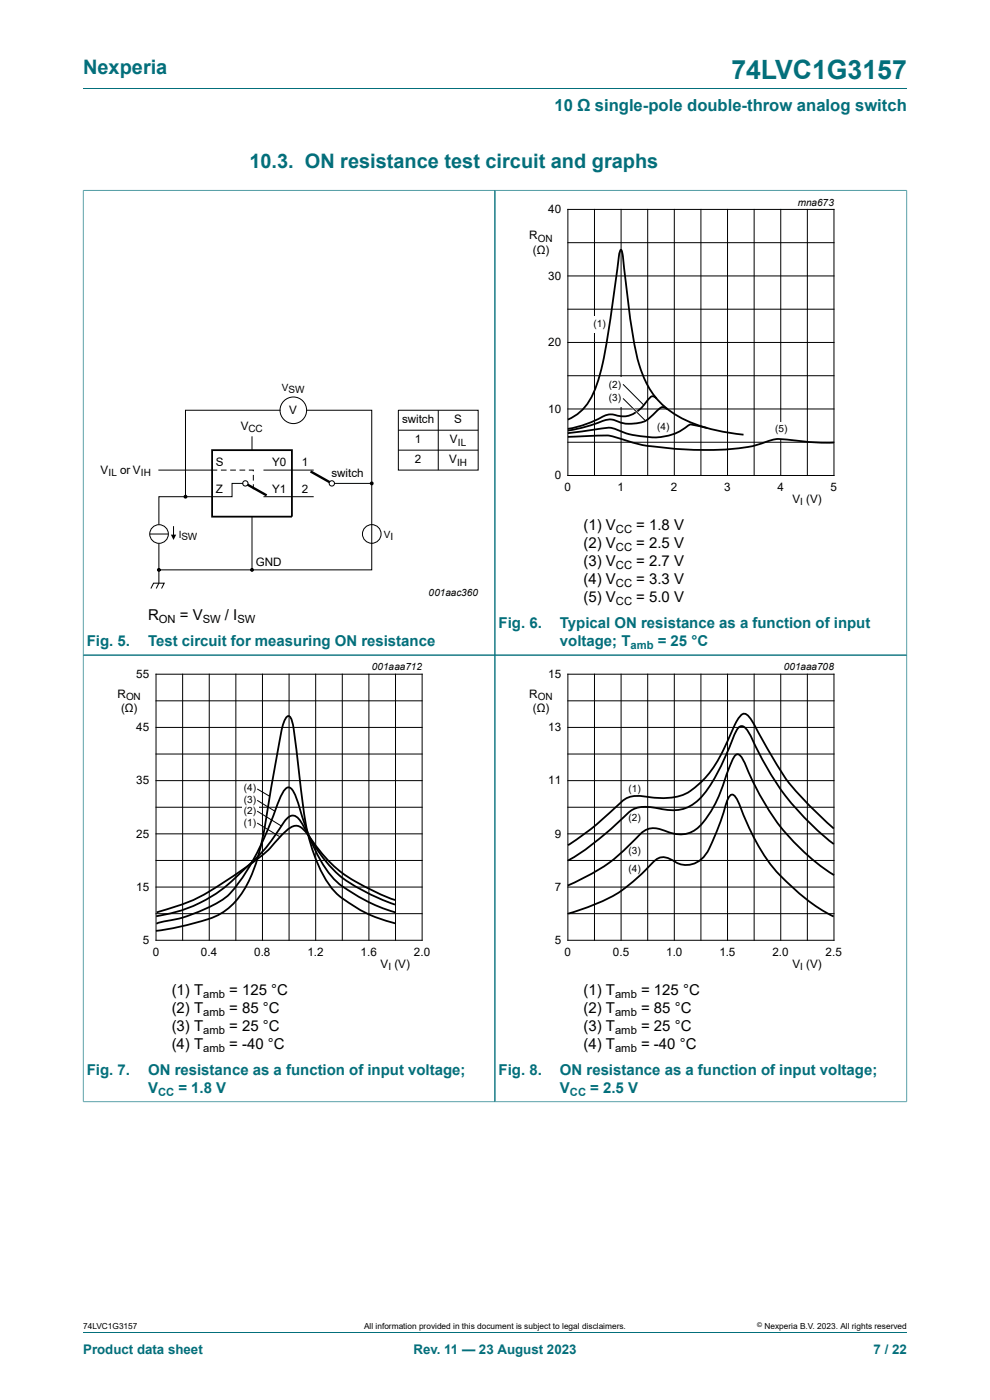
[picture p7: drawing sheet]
<svg xmlns="http://www.w3.org/2000/svg" width="210mm" height="297mm" viewBox="0 0 210 297" stroke-linecap="round" stroke-linejoin="round" font-family="sans-serif">
<path d="M17.6 18.8h174.8M17.6 40.3v98.7h87.4v-98.6h-87.4" fill="none" stroke="#036f7b" stroke-width=".21"/>
<g fill="none" stroke="#000" stroke-width=".21">
<path d="M32 124.8l.6-1.1h2.2l-.5 1.1M33.7 123.7l-.6 1.1"/>
<circle cx="78.9" cy="113.3" r="1.98"/>
</g>
<path d="M65.9 100l4.5 2.6" fill="none" stroke="#000" stroke-width=".51"/>
<circle cx="70.4" cy="102.6" r=".56" fill="#fff"/>
<g fill="none" stroke="#000" stroke-width=".21">
<path d="M71 102.6h7.9"/>
<circle cx="70.4" cy="102.6" r=".56"/>
</g>
<path d="M52 102.6l4.6 2.5" fill="none" stroke="#000" stroke-width=".51"/>
<circle cx="52" cy="102.6" r=".56" fill="#fff"/>
<g fill="none" stroke="#000" stroke-width=".21">
<path d="M120.5 44.4h56.4v56.5h-56.4zM120.5 58.5h56.4M120.5 51.5h56.4M126.1 44.4v56.5M131.7 44.4v56.5M137.4 44.4v56.5M143 44.4v56.5M148.7 44.4v56.5M154.3 44.4v56.5M160 44.4v56.5M165.6 44.4v56.5M171.3 44.4v56.5"/>
<path d="M120.5 79.7h56.4M120.5 72.7h56.4M120.5 65.6h56.4M33.7 99.7h12.3M47 99.7h1M48.9 99.7h1M50.9 99.7h1M52.9 99.7h.8v.2M53.5 92.7v2.8M56 99.7h10.4M59.4 87h-20.1v18.4M65 87h13.9v33.9h-25.4"/>
<path d="M84.5 87h16.9v12.7h-16.9zM84.5 91.3h16.9M84.5 95.5h16.9M93 87v12.7M120.5 93.8h56.4M120.5 86.8h56.4M31.8 113.3h3.9M33.7 115.3v8.4M36.8 111.7v2.1M51.5 102.6h-2.3v2.8h-15.5v5.9M53.5 109.6v11.3h-19.8M53.7 100.9v.9"/>
<path d="M53.7 102.8v.9M56 105.4h10.4"/>
<circle cx="62.2" cy="87" r="2.81"/>
<circle cx="33.7" cy="113.3" r="1.98"/>
<circle cx="52" cy="102.6" r=".56"/>
</g>
<g fill="#000">
<path d="M36.2 113.4h1.2l-.6 1.2z"/>
<circle cx="39.3" cy="105.4" r=".28"/>
<circle cx="78.9" cy="102.6" r=".28"/>
<circle cx="33.7" cy="120.9" r=".28"/>
<circle cx="53.5" cy="120.9" r=".28"/>
</g>
<g fill="none" stroke="#000" stroke-width=".25">
<circle cx="39.3" cy="105.4" r=".28"/>
<circle cx="78.9" cy="102.6" r=".28"/>
<circle cx="33.7" cy="120.9" r=".28"/>
<circle cx="53.5" cy="120.9" r=".28"/>
</g>
<path d="M45 95.5h16.9v14.1h-16.9zM139.3 84.5a.91 .91 0 0 0-.9-.4 .91 .91 0 0 0-.8 .5 8.3 8.3 0 0 1-4.5 3.6l-1.4 .1a4.7 4.7 0 0 0-3.7 0 23.5 23.5 0 0 1-7.5 2.7M141.6 86.8l-.1-.1a1.23 1.23 0 0 0-1.7 .1l-1.1 1a5.9 5.9 0 0 1-5.4 2.1l-2-.4a4.2 4.2 0 0 0-4.4 .2 32.2 32.2 0 0 1-6.4 1.6" fill="none" stroke="#000" stroke-width=".38"/>
<path d="M192.4 40.3v98.7h-87.4v-98.6h87.4" fill="none" stroke="#036f7b" stroke-width=".21"/>
<path d="M107.8 41.6h81.8v66.3h-81.8z" fill="none" stroke="#fff" stroke-width=".21"/>
<g fill="#fff">
<path d="M125.5 67.2h3.5v3.5h-3.5z"/>
<path d="M128.8 80h3.4v3.5h-3.4z"/>
<path d="M128.8 82.9h3.4v3.4h-3.4z"/>
<path d="M139 89h3.5v3.4h-3.5z"/>
<path d="M164 89.6h3.5v3.4h-3.5z"/>
</g>
<path d="M120.5 89a11 11 0 0 0 6.1-7.4 106.7 106.7 0 0 0 3.5-18.6l.7-5.1a15.9 15.9 0 0 1 .9-4.9l.4 1 .6 5.3a126.6 126.6 0 0 0 2.9 18 17.9 17.9 0 0 0 12.3 12.9 43 43 0 0 0 9.8 2M120.5 92.7l5.5-.3a12.3 12.3 0 0 1 6.9 1.1 42.3 42.3 0 0 0 9.3 1.6 57.9 57.9 0 0 0 18.4-.7l.9-.3a9.6 9.6 0 0 1 6.8-.7l4.7 .5h3.9M150 90.8l-2.4-.6a1.93 1.93 0 0 0-2.4 .7 13.1 13.1 0 0 1-10.2 1.5l-3-.8a5.5 5.5 0 0 0-4.5-.7l-7 1M83.8 191.9a43.1 43.1 0 0 1-11.7-6.1 39.9 39.9 0 0 1-8.2-11.4 2.01 2.01 0 0 0-2.4-1.2 11.3 11.3 0 0 0-2.6 3.3 41.4 41.4 0 0 1-8.3 9.1 30.1 30.1 0 0 1-17.5 8.8M83.8 190.9a44.2 44.2 0 0 1-12.8-7l-2.7-2.8-2-2.6a8.8 8.8 0 0 0-3.1-3.3 3 3 0 0 0-2.7 1.2l-.9 .9a30.9 30.9 0 0 1-8 7.1l-2.7 1.8a39.8 39.8 0 0 1-12.8 6.5l-2.9 .9M83.9 193.6a35.8 35.8 0 0 1-12.6-6.7 30.8 30.8 0 0 1-6.6-11.7l-1.1-3.7a9.1 9.1 0 0 0-2.1-4.4 1.46 1.46 0 0 0-1.6 1.2l-1.4 3.4a62 62 0 0 1-8.7 16.7 17.1 17.1 0 0 1-7.7 5 28.7 28.7 0 0 1-7.9 2.2l-1 .4M83.9 195.9a27.8 27.8 0 0 1-13.1-7 31.7 31.7 0 0 1-6-14.2l-1.5-11.6a83.2 83.2 0 0 0-1.5-10.6l-.3-.5-.3-.1a2.22 2.22 0 0 0-1.1 1.7l-2.5 12.9a160.6 160.6 0 0 1-2.8 15 22.8 22.8 0 0 1-5.8 10.7 14.6 14.6 0 0 1-7 3.4l-4.4 1.1-4.5 .8" fill="none" stroke="#000" stroke-width=".38"/>
<path d="M132.2 81.6l4 4M132.2 84.6l4.4 4.3" fill="none" stroke="#fff" stroke-width=".38"/>
<g fill="none" stroke="#000" stroke-width=".21">
<path d="M132.2 81.6l4.4 4.3M132.2 84.6l4.7 4.7M33.1 143h56.4v56.5h-56.4zM33.1 148.7h56.4M33.1 160h56.4M33.1 154.3h56.4M38.7 143v56.5M44.4 143v56.5M50 143v56.5M55.7 143v56.5M61.3 143v56.5M67 143v56.5"/>
<path d="M72.6 143v56.5M78.3 143v56.5M83.9 143v56.5M33.1 171.3h56.4M33.1 165.6h56.4M33.1 176.9h56.4M33.1 182.5h56.4M33.1 193.8h56.4M33.1 188.2h56.4"/>
</g>
<path d="M17.6 233.7h87.4v-94.7h-87.4v94.8" fill="none" stroke="#036f7b" stroke-width=".21"/>
<path d="M20.4 140.2h81.8v66.3h-81.8z" fill="none" stroke="#fff" stroke-width=".21"/>
<path d="M51.4 166.7h3.5v9.4h-3.5z" fill="#fff"/>
<g fill="none" stroke="#000" stroke-width=".21">
<path d="M120.5 143h56.4v56.5h-56.4zM120.5 148.7h56.4M120.5 160h56.4M120.5 154.3h56.4M126.1 143v56.5M131.7 143v56.5M137.4 143v56.5M143 143v56.5M148.7 143v56.5M154.3 143v56.5M160 143v56.5M165.6 143v56.5"/>
<path d="M171.3 143v56.5M54.6 174.6l4.7 2.9M54.6 172.1l5 3.1M54.6 169.8l3.8 2.3M54.6 167.4l2.7 1.6M120.5 171.3h56.4M120.5 165.6h56.4M120.5 176.9h56.4M120.5 182.5h56.4M120.5 193.8h56.4M120.5 188.2h56.4"/>
</g>
<path d="M17.6 40.4v193.3M17.7 40.4h174.6M105 40.4v193.3M192.4 40.4v193.4M17.7 139h174.7M17.7 233.7h174.7M17.6 282.6h174.8" fill="none" stroke="#036f7b" stroke-width=".21"/>
<path d="M107.8 140.2h81.8v66.3h-81.8z" fill="none" stroke="#fff" stroke-width=".21"/>
<path d="M176.9 175.8l-1.6-1.4a52.9 52.9 0 0 1-12.9-16.3l-2.1-3.8a6 6 0 0 0-2.2-2.9 1.44 1.44 0 0 0-1.5 1.1l-1.5 2.9a29.4 29.4 0 0 1-6.7 10.8 10.3 10.3 0 0 1-8.9 3.1 22.7 22.7 0 0 0-5.7-.3 10.2 10.2 0 0 0-3.6 2.6l-4.1 3.7-5.6 4M176.9 179.1a55.3 55.3 0 0 1-17.3-22.1 4.7 4.7 0 0 0-2.1-3 1.66 1.66 0 0 0-1.5 1.3l-.3 .7a46.4 46.4 0 0 1-6.8 12.9 8 8 0 0 1-8.1 2.8l-2.2-.4a5.8 5.8 0 0 0-6.3 2 66.2 66.2 0 0 1-11.8 9.3M120.5 193.8a39.1 39.1 0 0 0 12.2-5.5l2.9-2.4 2.5-2.5a3.1 3.1 0 0 1 4.3-1.1 5 5 0 0 0 7.5-1.2 56.7 56.7 0 0 0 4.4-11.3l.6-1 .3-.2a1.99 1.99 0 0 1 1.5 1.6 50 50 0 0 0 7.9 14.5 44.8 44.8 0 0 0 12.2 9.7M176.9 185.7a46.7 46.7 0 0 1-18-21.6 11.6 11.6 0 0 0-2-3.9l-.4-.2a1.61 1.61 0 0 0-1.2 1.3l-1.1 2.8a28.9 28.9 0 0 1-5.8 11.2 6 6 0 0 1-6.8 1.2l-.7-.3a4.3 4.3 0 0 0-5.5 1.1 38.9 38.9 0 0 1-15 10.6" fill="none" stroke="#000" stroke-width=".38"/>
<text font-size="5.6" fill="#036f7b" x="155.1" y="16.8">74LVC1G3157</text>
<g font-size="4.2" fill="#036f7b">
<text x="17.6" y="15.6">Nexperia</text>
<text x="52.9" y="35.7">10.3. ON resistance test circuit and graphs</text>
</g>
<text font-size="3.5" fill="#036f7b" x="117.6" y="23.7">10 Ω single-pole double-throw analog switch</text>
<g font-size="3.2">
<text x="123.8" y="112.5">(1) V</text>
<text x="135" y="112.5">= 1.8 V</text>
<text x="123.8" y="116.3">(2) V</text>
<text x="135" y="116.3">= 2.5 V</text>
<text x="123.8" y="120.1">(3) V</text>
<text x="123.8" y="123.9">(4) V</text>
<text x="135" y="120.1">= 2.7 V</text>
<text x="135" y="123.9">= 3.3 V</text>
<text x="31.4" y="131.5">R</text>
<text x="38.2" y="131.5">= V</text>
<text x="47.7" y="131.5">/ I</text>
<text x="123.8" y="127.7">(5) V</text>
<text x="135" y="127.7">= 5.0 V</text>
<text x="36.4" y="211.1">(1) T</text>
<text x="36.4" y="214.9">(2) T</text>
<text x="48.6" y="211.1">= 125 °C</text>
<text x="48.6" y="214.9">= 85 °C</text>
<text x="123.8" y="211.1">(1) T</text>
<text x="123.8" y="214.9">(2) T</text>
<text x="136" y="211.1">= 125 °C</text>
<text x="136" y="214.9">= 85 °C</text>
<text x="36.4" y="218.7">(3) T</text>
<text x="48.6" y="218.7">= 25 °C</text>
<text x="123.8" y="218.7">(3) T</text>
<text x="136" y="218.7">= 25 °C</text>
<text x="36.4" y="222.5">(4) T</text>
<text x="48.6" y="222.5">= -40 °C</text>
<text x="123.8" y="222.5">(4) T</text>
<text x="136" y="222.5">= -40 °C</text>
</g>
<g font-size="3.2" fill="#036f7b">
<text x="18.4" y="137.1">Fig. 5.</text>
<text x="31.4" y="137.1">Test circuit for measuring ON resistance</text>
<text x="105.8" y="133.3">Fig. 6.</text>
<text x="118.8" y="133.3">Typical ON resistance as a function of input</text>
<text x="118.8" y="137.1">voltage; T</text>
<text x="139.5" y="137.1">= 25 °C</text>
<text x="18.4" y="228.1">Fig. 7.</text>
<text x="31.4" y="228.1">ON resistance as a function of input voltage;</text>
<text x="31.4" y="231.9">V</text>
<text x="37.8" y="231.9">= 1.8 V</text>
<text x="105.8" y="228.1">Fig. 8.</text>
<text x="118.8" y="228.1">ON resistance as a function of input voltage;</text>
<text x="118.8" y="231.9">V</text>
<text x="125.2" y="231.9">= 2.5 V</text>
</g>
<g font-size="2.8" fill="#036f7b">
<text x="17.6" y="287.2">Product data sheet</text>
<text x="87.7" y="287.2">Rev. 11 — 23 August 2023</text>
<text x="185.3" y="287.2">7 / 22</text>
</g>
<g font-size="2.5">
<text x="116.3" y="45.3">40</text>
<text x="112.3" y="50.8">R</text>
<text x="113" y="53.8">(Ω)</text>
<text x="116.3" y="59.4">30</text>
<text x="116.3" y="73.4">20</text>
<text x="61.3" y="87.9">V</text>
<text x="85.3" y="89.8">switch</text>
<text x="96.3" y="89.8">S</text>
<text x="116.3" y="87.6">10</text>
<text x="51.1" y="91.2">V</text>
<text x="88" y="94.1">1</text>
<text x="95.4" y="94.1">V</text>
<text x="21.3" y="100.6">V</text>
<text x="25.5" y="100.6">or V</text>
<text x="45.8" y="98.8">S</text>
<text x="57.7" y="98.8">Y0</text>
<text x="64" y="98.8">1</text>
<text x="70.4" y="101.1">switch</text>
<text x="88" y="98.3">2</text>
<text x="95.3" y="98.3">V</text>
<text x="117.7" y="101.7">0</text>
<text x="45.8" y="104.5">Z</text>
<text x="57.7" y="104.5">Y1</text>
<text x="64" y="104.5">2</text>
<text x="119.8" y="104.2">0</text>
<text x="131" y="104.2">1</text>
<text x="142.3" y="104.2">2</text>
<text x="153.6" y="104.2">3</text>
<text x="164.9" y="104.2">4</text>
<text x="168.1" y="106.8">V (V)</text>
<text x="176.2" y="104.2">5</text>
<text x="54.3" y="120">GND</text>
<text x="28.9" y="143.9">55</text>
<text x="116.3" y="143.9">15</text>
<text x="24.9" y="148">R</text>
<text x="112.3" y="148">R</text>
<text x="25.7" y="151">(Ω)</text>
<text x="28.9" y="155.2">45</text>
<text x="113" y="151">(Ω)</text>
<text x="116.3" y="155.2">13</text>
<text x="28.9" y="166.4">35</text>
<text x="116.3" y="166.4">11</text>
<text x="28.9" y="177.7">25</text>
<text x="117.7" y="177.7">9</text>
<text x="28.9" y="189">15</text>
<text x="117.7" y="189">7</text>
<text x="30.3" y="200.3">5</text>
<text x="32.4" y="202.8">0</text>
<text x="42.6" y="202.8">0.4</text>
<text x="53.9" y="202.8">0.8</text>
<text x="65.2" y="202.8">1.2</text>
<text x="76.5" y="202.8">1.6</text>
<text x="87.8" y="202.8">2.0</text>
<text x="117.7" y="200.3">5</text>
<text x="119.8" y="202.8">0</text>
<text x="130" y="202.8">0.5</text>
<text x="141.3" y="202.8">1.0</text>
<text x="152.6" y="202.8">1.5</text>
<text x="163.8" y="202.8">2.0</text>
<text x="175.1" y="202.8">2.5</text>
<text x="80.7" y="205.4">V (V)</text>
<text x="168.1" y="205.4">V (V)</text>
</g>
<g font-size="2.4">
<text x="130.6" y="113.1">CC</text>
<text x="130.6" y="116.9">CC</text>
<text x="130.6" y="120.7">CC</text>
<text x="130.6" y="124.5">CC</text>
<text x="130.6" y="128.3">CC</text>
<text x="33.7" y="132.1">ON</text>
<text x="43" y="132.1">SW</text>
<text x="50.3" y="132.1">SW</text>
<text x="43.1" y="211.7">amb</text>
<text x="43.1" y="215.5">amb</text>
<text x="130.5" y="211.7">amb</text>
<text x="130.5" y="215.5">amb</text>
<text x="43.1" y="219.3">amb</text>
<text x="130.5" y="219.3">amb</text>
<text x="43.1" y="223.1">amb</text>
<text x="130.5" y="223.1">amb</text>
</g>
<g font-size="2.4" fill="#036f7b">
<text x="133.8" y="137.7">amb</text>
<text x="33.5" y="232.5">CC</text>
<text x="120.9" y="232.5">CC</text>
</g>
<g font-size="2.1">
<text x="169.2" y="43.6">mna673</text>
<text x="114.1" y="51.3">ON</text>
<text x="125.9" y="69.4">(</text>
<text x="126.6" y="69.4">1)</text>
<text x="59.8" y="83">VSW</text>
<text x="129.2" y="82.2">(2)</text>
<text x="129.2" y="85.1">(3)</text>
<text x="52.7" y="91.7">CC</text>
<text x="97.1" y="94.5">IL</text>
<text x="139.4" y="91.2">(4)</text>
<text x="164.4" y="91.7">(5)</text>
<text x="23" y="101">IL</text>
<text x="29.8" y="101">IH</text>
<text x="97" y="98.8">IH</text>
<text x="169.7" y="107.2">I</text>
<text x="37.9" y="114.1">ISW</text>
<text x="81.4" y="114.1">VI</text>
<text x="90.9" y="126.5">001aac360</text>
<text x="78.9" y="142.2">001aaa712</text>
<text x="166.2" y="142.2">001aaa708</text>
<text x="26.8" y="148.5">ON</text>
<text x="114.1" y="148.5">ON</text>
<text x="51.7" y="167.8">(4)</text>
<text x="133.3" y="167.9">(1)</text>
<text x="51.7" y="170.3">(3)</text>
<text x="51.7" y="172.7">(2)</text>
<text x="51.7" y="175.2">(1)</text>
<text x="133.3" y="174.1">(2)</text>
<text x="133.3" y="181.1">(3)</text>
<text x="133.3" y="185.1">(4)</text>
<text x="82.4" y="205.8">I</text>
<text x="169.7" y="205.8">I</text>
</g>
<g font-size="1.8">
<text x="17.6" y="282">74LVC1G3157</text>
<text x="77.2" y="282">All information provided in this document is subject to legal disclaimers.</text>
<text x="162.2" y="282">Nexperia B.V. 2023. All rights reserved</text>
</g>
<text font-size="1.4" x="160.6" y="281.6">©</text>
</svg>
